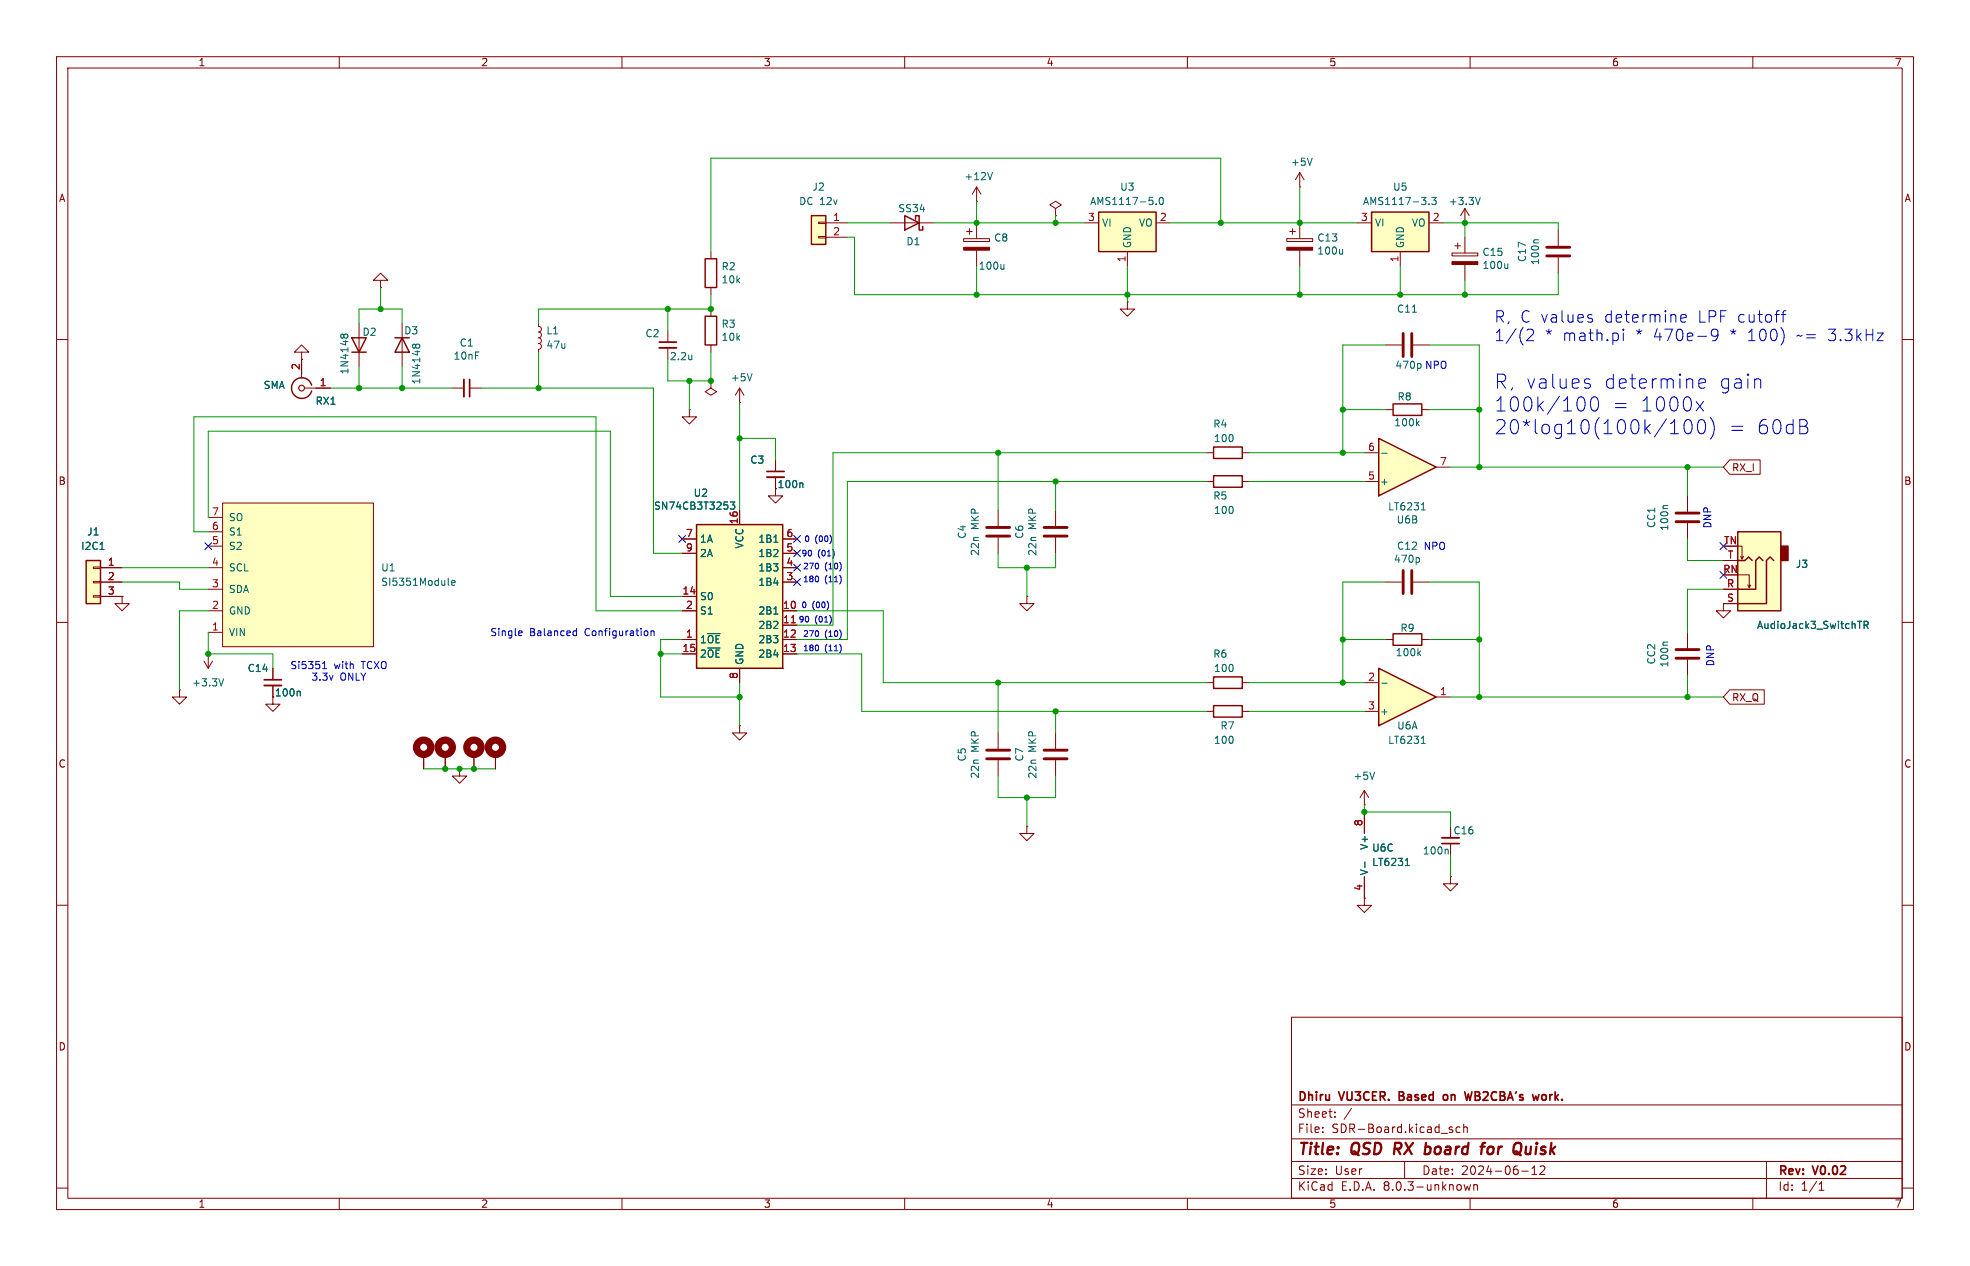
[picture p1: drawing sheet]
<svg xmlns="http://www.w3.org/2000/svg" width="348mm" height="224mm" viewBox="0 0 348 224" stroke-linecap="round" stroke-linejoin="round" font-family="sans-serif">
<g fill="none" stroke="#840000" stroke-width=".18">
<path d="M10 10h328.4v203.8h-328.4zM12 12h324.4v199.8h-324.4zM60 10v2M110 10v2M160 10v2M210 10v2M260 10v2M310 10v2M63.5 57.2v7.6M67.3 49.6h1.3l-1.3-1.3-1.3 1.3h1.3v1.2M67.3 50.8h.1M71.1 57.2v7.6"/>
<path d="M95.2 58.7l.4 .1 .2 .4-.2 .4-.4 .1 .5 .2v.5l-.2 .2-.3 .1M95.2 57.2v.5l.4 .1 .2 .4-.2 .4-.4 .1M10 60h2M80 68.6h2M83.1 68.6h2M95.2 60.7l.4 .2 .2 .3-.2 .4-.4 .1v.6M336.4 60h2M213.4 85.1h1.2M219.7 85.1h1.3M10 110h2M245.1 102.9h2.8M245.1 113.1h1.3"/>
<path d="M249.9 102.9h2.8M251.5 113.1h1.2M336.4 110h2M186.7 129.6v2.8M186.7 134.4v2.8M213.4 125.8h1.2M213.4 120.7h1.2M219.7 125.8h1.3M219.7 120.7h1.3M241.3 139.7v2.6M241.3 139.7l-.8 1.3M241.3 139.7l.8 1.3"/>
<path d="M181.6 146.1v1.2h1.3l-1.3 1.3-1.3-1.3h1.3M181.6 146.1h.1M241.3 158.8v1.2h1.3l-1.3 1.3-1.3-1.3h1.3M241.3 158.8h.1M241.3 142.3h.1M241.3 143.5v3.8M241.3 155v3.8M256.5 155v1.2h1.3l-1.3 1.3-1.2-1.3h1.2M256.5 155h.1M256.5 149.1v2.1M10 160h2M228.4 179.8h108v32h-108z"/>
<path d="M336.4 160h2M228.4 195.3h108M233.9 199.3v.1M236.1 197.4v.1M236.1 196.6v.1M239 195.9l-1.3 2M256.5 199.7l.4 .1v.2l-.2 .2h-.3M256.5 199.2l.4 .1M258.2 199.3l-.4-.1-.3 .3v.4l.2 .2h.5M258.9 199.4l.2-.2 .3 .1 .1 .9M258.9 198.7v1.5M10 210h2"/>
<path d="M60 211.8v2M110 211.8v2M160 211.8v2M210 211.8v2M228.4 208.3h108M228.4 205.3h108M228.4 201.3h108M233.9 200.1v.1M248.4 205.3v3M258.9 209.4l.3 1 .3-.7 .3 .7 .3-1M260 211.8v2M260.7 209.4v1"/>
<path d="M260.7 209.6l.2-.2 .3 .1 .1 .9M269.2 207h1.1M270.9 207.6h.9M270.9 206.5l.5-.4v1.5M272.4 206.3l.5-.2 .3 .2v.2l-.9 1.1h.9M310 211.8v2M312.4 205.3v6.5M321.7 210.4h.9M321.7 209.3l.5-.4v1.5M336.4 210h2"/>
</g>
<path d="M246.8 202l-.3 2M252.3 202.7l.6 .1M252.8 203.8l-.3 .2M262.5 202h.2M263.8 202.7a.62 .62 0 0 0-.7 .4v.7a.52 .52 0 0 0 .8 .1M269.9 202.7l-.1 1 .1 .2 .4 .1" fill="none" stroke="#840000" stroke-width=".4"/>
<path d="M83.1 67.1v3M255 149.1h3.1M247.5 193.7h.5M248 193h-.5v1.5h.5M256 193.6l-.5-.1-.2 .3v.4l.1 .2 .4 .1 .2-.1M259 193l.4 1.5M260.3 193l-.3 1.5-.3-1.1M273 193.5l-.3 .3v.4l.3 .3" fill="none" stroke="#840000" stroke-width=".3"/>
<path d="M62.2 59.7h2.6l-1.3 2.6zM69.8 59.7h2.6M71.1 59.7l1.3 2.6h-2.6zM62.2 62.3h2.6M214.6 84.1h5.1v2h-5.1zM214.6 119.7h5.1v2h-5.1zM246.4 112h5.1v2.1h-5.1zM214.6 124.7h5.1v2.1h-5.1z" fill="none" stroke="#840000" stroke-width=".25"/>
<g fill="none" stroke="#006464" stroke-width=".18">
<path d="M60.8 59.5v.2M60.8 59.3l-.2-.2h-.2l-.1 .2v.4M60.8 59.3l.3-.2h.3l.1 .2v.4M60.8 59.3v.2M60.8 59.5l.1 .2M73.5 61.3v.1M73.5 61.1l-.2-.3-.2 .1-.1 .2v.3M73.5 61.1l.3-.3 .3 .1 .1 .2v.3M73.5 61.1v.2M73.5 61.3l.1 .1M250.8 98.6l.3 .2v.4l-.3 .2M250.9 115.4l.4 .5"/>
<path d="M251.3 115.1l-.5 .5M243.1 136.5l-.4 1.3M241.4 152.4v.9M248.5 153h.8M248.8 151.9l.1-.2v1.3M255.9 150.1l.2 .2v.7"/>
</g>
<path d="M82 67.1v3M255 148.1h3.1" fill="none" stroke="#840000" stroke-width=".33"/>
<path d="M248.2 100.9v4M249.7 100.9v4M184.7 132.6h4M184.7 134.1h4" fill="none" stroke="#840000" stroke-width=".51"/>
<path d="M243.8 77.5l10.2 5.1-10.2 5.1z" fill="#ffffc2"/>
<path d="M243.8 77.5l10.2 5.1-10.2 5.1z" fill="none" stroke="#840000" stroke-width=".25"/>
<path d="M241.3 85.1h2.5M241.3 80h2.5M254 82.6h2.5M298.4 87.7v2.7M298.4 92.5v2.8M298.4 111.8v2.8M298.4 116.6v2.8" fill="none" stroke="#840000" stroke-width=".18"/>
<path d="M244.4 80.1h.9M251.4 90.1h.7M251.6 89.1l.1-.2v1.2M295 89.4h-.7l-.2 .2M295 113.5h-.7l-.2 .2" fill="none" stroke="#006464" stroke-width=".18"/>
<path d="M296.4 90.7h4.1M296.4 92.2h4.1M296.4 114.8h4.1M296.4 116.4h4.1" fill="none" stroke="#840000" stroke-width=".51"/>
<path d="M307.3 94h7.7v14h-7.7z" fill="#ffffc2"/>
<path d="M315 96.5h1.2v2.6h-1.2z" fill="#840000" stroke="#840000" stroke-width=".25"/>
<g fill="none" stroke="#840000" stroke-width=".18">
<path d="M186.7 36.9l1-.7-1-.6-1 .6 1 .7v1.2M186.7 38.1h.1M199.4 53.4v1.2h1.3l-1.3 1.3-1.3-1.3h1.3M199.4 53.4h.1M304.8 99.1h2.5M307.3 96.5h.8v2.3l.3-.5M307.8 98.3l.3 .5M304.8 106.7v1.3h1.3l-1.3 1.2-1.3-1.2h1.3M304.8 106.7h.1M304.8 104.2h2.5M304.8 106.7h2.5M307.3 101.6h2.1v2.3l.2-.5"/>
<path d="M309.1 103.4l.3 .5"/>
</g>
<path d="M307.3 94h7.7v14h-7.7zM307.3 99.1h1.3l.6-.6 .7 .6M311.8 99.1l-.7-.6-.6 .6v5.1h-3.2M313.7 99.1l-.6-.6-.7 .6v7.6h-5.1" fill="none" stroke="#840000" stroke-width=".25"/>
<path d="M328.5 109.8h.8M329.7 110.5l.6-.1 .1-.2-.1-.3-.6-.1v1.3M330 110.5l.4 .6" fill="none" stroke="#006464" stroke-width=".18"/>
<path d="M194.3 37.5h10.2v7h-10.2z" fill="#ffffc2"/>
<path d="M194.3 37.5h10.2v7h-10.2z" fill="none" stroke="#840000" stroke-width=".25"/>
<path d="M191.8 39.4h2.5M204.5 39.4h2.5M199.4 44.5v2.5" fill="none" stroke="#840000" stroke-width=".18"/>
<path d="M204.5 36v.2M205.1 35l.2-.1a.68 .68 0 0 1 .5 .6 .68 .68 0 0 1-.5 .7l-.2-.2-.1-.3z" fill="none" stroke="#006464" stroke-width=".18"/>
<path d="M143.5 38.1h2.5v5.1h-2.5z" fill="#ffffc2"/>
<g fill="none" stroke="#840000" stroke-width=".18">
<path d="M144.8 39.3h1.2v.2h-1.2zM146 39.4h3.9M118.1 58.4v2.1M125.7 44.5v1.2M125.7 50.8v1.3M125.7 54.6v1.3M144.8 41.8h1.2v.3h-1.2zM146 41.9h3.9M118.1 61.5v2M121.9 72.4v1.3h1.3l-1.3 1.3-1.3-1.3h1.3M121.9 72.4h.1M125.7 67.3v1.3l1 .6-1 .7-1-.7 1-.6"/>
<path d="M125.7 67.3h.1M125.7 61v1.3M130.8 71.1h.1M130.8 68.6l-.8 1.3M130.8 68.6v2.5M130.8 68.6l.8 1.3M137.2 81.3v2M137.2 84.4v2M36.1 116.9l.7 1.2M36.8 115.6h.1M36.8 115.6v2.5M37.6 116.9l-.8 1.2"/>
<path d="M48.3 118.1v2.1M31.7 121.9v1.3h1.3l-1.3 1.3-1.2-1.3h1.2M31.7 121.9h.1M48.3 121.2v2M78.7 133.4v2.5M83.8 133.4v2.5M87.6 133.4v2.5"/>
</g>
<path d="M143.5 38.1h2.5v5.1h-2.5zM124.7 45.7h2v5.1h-2zM124.7 55.9h2v5.1h-2z" fill="none" stroke="#840000" stroke-width=".25"/>
<path d="M116.6 61.5h3M135.6 84.4h3.1M46.7 121.2h3.1" fill="none" stroke="#840000" stroke-width=".33"/>
<path d="M116.6 60.5h3M135.6 83.3h3.1M46.7 120.2h3.1" fill="none" stroke="#840000" stroke-width=".3"/>
<path d="M122.3 62.7v.9M122.3 63.5h.1M133 66.1l-.4 1.2M141.8 85.4l.2 .1v.7M39.6 120l-.5 1.3M52.9 122.2l.2 .2v.6" fill="none" stroke="#006464" stroke-width=".18"/>
<g fill="none" stroke="#840000" stroke-width="1.3">
<circle cx="78.7" cy="132.1" r="1.27"/>
<circle cx="83.8" cy="132.1" r="1.27"/>
<circle cx="87.6" cy="132.1" r="1.27"/>
</g>
<path d="M39.4 88.9h26.6v25.4h-26.6z" fill="#ffffc2"/>
<path d="M36.8 96.5h2.6M36.8 94h2.6M36.8 91.5h2.6M39.4 88.9h26.6v25.4h-26.6zM36.8 111.8h2.6M36.8 108h2.6M36.8 104.2h2.6M36.8 100.4h2.6M74.9 133.4v2.5" fill="none" stroke="#840000" stroke-width=".18"/>
<path d="M79.3 102.2v1.1l.2 .2M79.9 103.1l.6-.2-.1-.2-.3-.1-.2 .2v.6h.5" fill="none" stroke="#006464" stroke-width=".18"/>
<circle cx="74.9" cy="132.1" r="1.27" fill="none" stroke="#840000" stroke-width="1.3"/>
<path d="M243.8 118.1l10.2 5.1-10.2 5.1z" fill="#ffffc2"/>
<path d="M243.8 118.1l10.2 5.1-10.2 5.1z" fill="none" stroke="#840000" stroke-width=".25"/>
<path d="M21.6 105.4v1.3h1.3l-1.3 1.3-1.3-1.3h1.3M21.6 105.4h.1M48.3 123.2v1.3h1.2l-1.2 1.3-1.3-1.3h1.3M241.3 120.7h2.5M241.3 125.8h2.5M254 123.2h2.5" fill="none" stroke="#840000" stroke-width=".18"/>
<path d="M244.4 120.8h.9M251.4 131.4h.7M251.6 130.3l.1-.2v1.3" fill="none" stroke="#006464" stroke-width=".18"/>
<path d="M15.2 99.1h2.6v7.6h-2.6z" fill="#ffffc2"/>
<g fill="none" stroke="#840000" stroke-width=".18">
<path d="M53.3 62.3h1.3l-1.3-1.3-1.2 1.3h1.2v1.2M53.3 63.5h.1M53.3 63.5v3.3M53.8 68.6h4.6M137.2 86.4v1.3h1.2l-1.2 1.2-1.3-1.2h1.3M176.5 90.2v2.8M176.5 95v2.8M16.5 105.3h1.3v.3h-1.3zM16.5 102.8h1.3v.2h-1.3zM16.5 100.2h1.3v.3h-1.3zM17.8 100.4h3.8M17.8 102.9h3.8"/>
<path d="M17.8 105.4h3.8M181.6 105.4v1.3h1.3l-1.3 1.3-1.3-1.3h1.3M181.6 105.4h.1M81.3 135.9v1.3h1.2l-1.2 1.3-1.3-1.3h1.3M81.3 135.9h.1M176.5 129.6v2.8M176.5 134.4v2.8"/>
</g>
<path d="M55.1 68.1a1.81 1.81 0 0 0-2.8-1 1.81 1.81 0 0 0 0 3 1.81 1.81 0 0 0 2.8-1M15.2 99.1h2.6v7.6h-2.6z" fill="none" stroke="#840000" stroke-width=".25"/>
<path d="M17.7 97.1h.7" fill="none" stroke="#006464" stroke-width=".18"/>
<circle cx="53.3" cy="68.6" r=".51" fill="none" stroke="#840000" stroke-width=".2"/>
<path d="M174.5 93.2h4.1M174.5 94.8h4.1M174.5 132.6h4.1M174.5 134.1h4.1" fill="none" stroke="#840000" stroke-width=".51"/>
<path d="M123.2 92.7h15.2v25.4h-15.2z" fill="#ffffc2"/>
<path d="M160 38.1l2.6 1.3-2.6 1.3zM161.9 38.8v-.7h.7v2.6h.6v-.7M246.4 71.4h5.1v2h-5.1zM123.2 92.7h15.2v25.4h-15.2z" fill="none" stroke="#840000" stroke-width=".25"/>
<g fill="none" stroke="#840000" stroke-width=".18">
<path d="M157.5 39.4h7.6M172.7 35.6h.1M172.7 33v2.6M172.7 39.4v2.8M172.7 33l-.7 1.3M172.7 33l.8 1.3M170.4 42.2h4.6v.5h-4.6zM170.9 40.9h1.1M171.4 40.4v1M172.7 44.2v2.8M275.6 40.7v2.8M275.6 45.5v2.8"/>
<path d="M245.1 72.4h1.3M251.5 72.4h1.2M120.6 97.8h2.6M120.6 95.3h2.6M130.8 90.2v2.5M138.4 97.8h2.6M138.4 95.3h2.6M120.6 113.1h2.6M120.6 108h2.6M120.6 115.6h2.6M120.6 105.4h2.6M130.8 118.1v2.6"/>
<path d="M138.4 118.1h.1M138.4 113.1h2.6M138.4 108h2.6M138.4 110.5h2.6M138.4 115.6h2.6M138.4 102.9h2.6M138.4 100.4h2.6M130.8 128.3v1.3h1.3l-1.3 1.2-1.3-1.2h1.3M130.8 128.3h.1"/>
</g>
<path d="M175.5 30.5l-.4 1.3M177.6 46.7v.9M177.6 47.5l-.2 .1M272.1 42.4h-.7l-.1 .2M250.6 74.8l.4 .5M251 74.4l-.5 .5M129.2 88.7h.8l-.5 .5 .4 .1v.6l-.2 .1-.5-.1M136.9 95.9h.7M136.9 108.6h.7" fill="none" stroke="#006464" stroke-width=".18"/>
<path d="M139.9 110.1h.8" fill="none" stroke="#a90000" stroke-width=".18"/>
<path d="M170.4 43.7h4.6v.5h-4.6z" fill="#840000" stroke="#840000" stroke-width=".18"/>
<path d="M273.6 43.7h4M273.6 45.2h4" fill="none" stroke="#840000" stroke-width=".51"/>
<path d="M242.6 37.5h10.1v7h-10.1z" fill="#ffffc2"/>
<path d="M242.6 37.5h10.1v7h-10.1zM214.6 79h5.1v2.1h-5.1z" fill="none" stroke="#840000" stroke-width=".25"/>
<g fill="none" stroke="#840000" stroke-width=".18">
<path d="M229.9 33h.1M229.9 30.5l-.8 1.3M229.9 30.5v2.5M229.9 39.4v2.8M229.9 30.5l.7 1.3M240 39.4h2.6M252.7 39.4h2.6M259.1 39.4h.1M259.1 36.9l-.8 1.2M259.1 36.9v2.5M259.1 36.9l.7 1.2M227.6 42.2h4.6v.5h-4.6z"/>
<path d="M228.1 40.9h1M228.6 40.4v1M229.9 44.2v2.8M247.6 44.5v2.5M256.8 44.7h4.6v.5h-4.6zM257.3 43.5h1M257.8 43v1M259.1 41.9v2.8M259.1 46.8v2.8M53.3 63.5h.1M53.3 63.5v2.6M55.9 68.6h2.5"/>
<path d="M245.1 61h2.8M249.9 61h2.8M120.6 97.8h2.6M120.6 95.3h2.6M130.8 90.2v2.5M137.2 81.3v2M137.2 84.4v2M138.4 97.8h2.6M138.4 95.3h2.6M186.7 90.2v2.8M186.7 95v2.8M213.4 80h1.2"/>
<path d="M219.7 80h1.3M304.8 99.1h2.5M305.9 81.3h5.4v2.5h-5.4l-1.1-1.2zM17.8 105.4h3.8M17.8 102.9h3.8M17.8 100.4h3.8M21.6 105.4h.1M48.3 118.1v2.1M120.6 113.1h2.6M120.6 108h2.6M120.6 115.6h2.6M120.6 105.4h2.6"/>
<path d="M130.8 118.1v2.6M138.4 113.1h2.6M138.4 108h2.6M138.4 110.5h2.6M138.4 115.6h2.6M138.4 102.9h2.6M138.4 100.4h2.6M304.8 106.7h.1M304.8 104.2h2.5M304.8 106.7h2.5M48.3 121.2v2M74.9 133.4v2.5"/>
<path d="M78.7 133.4v2.5M81.3 135.9h.1M83.8 133.4v2.5M87.6 133.4v2.5M305.9 121.9h6.1v2.6h-6.1l-1.1-1.3zM241.3 158.8h.1M241.3 143.5v3.8M241.3 155v3.8"/>
</g>
<g fill="none" stroke="#006464" stroke-width=".18">
<path d="M232.1 28l-.5 1.2M252.7 36v.2M253.2 34.9h.8l-.4 .5 .3 .1v.5l-.1 .2-.6-.2M261.8 34.9l-.4 1.3M237.5 44.1v.8M237.5 44.8l-.2 .1M249.8 55.2h.7M266.7 46.6v.9M266.7 47.3l-.2 .2M251.1 64.3l.2 .2v.4l-.2 .2M17.7 97.1h.7M129.2 88.7h.8l-.5 .5 .4 .1v.6l-.2 .1-.5-.1"/>
<path d="M136.9 95.9h.7M141.8 85.4l.2 .1v.7M136.9 108.6h.7M328.5 109.8h.8M329.7 110.5l.6-.1 .1-.2-.1-.3-.6-.1v1.3M330 110.5l.4 .6M52.9 122.2l.2 .2v.6M241.4 152.4v.9M248.5 153h.8M248.8 151.9l.1-.2v1.3"/>
</g>
<path d="M248.2 59v4M249.7 59v4M184.7 93.2h4M184.7 94.8h4" fill="none" stroke="#840000" stroke-width=".51"/>
<g fill="#840000" stroke="#840000" stroke-width=".18">
<path d="M256.8 46.3h4.6v.5h-4.6z"/>
<path d="M227.6 43.7h4.6v.5h-4.6z"/>
</g>
<g fill="none" stroke="#0000c2" stroke-width=".18">
<path d="M271.2 58.6l-.1 .5-1.1 1.1h1.2M281.4 56.3l.3 .3-.1 .3-.2 .1M281.4 55.6l.2 .1M287.1 58.2v.2M287.1 58.9v1.3M287.1 58.2l-.1 .1 .1 .1M287.1 58.2l.1 .1-.1 .1M297.3 56.3l.9-.2-.1-.4-.6-.1-.2 .3 .1 1 .1 .1 .6-.1M303.1 58.2l-.4 .4 .1 .7 .3 .2h.3l.4-.4M303.4 58.2l.3 .2a1.35 1.35 0 0 1-.4 1.8h-.4M315.1 55.6h.7M315.4 58.8l.1 .5-.1 .8"/>
<path d="M315.8 54.9l-.4 .1v.2v1.8M280.2 70.6a1.47 1.47 0 0 1-.5 2.1h-.2M280.6 67.8l.6 .1 .1 .4-.4 .3h-.4M280.6 67l.6 .1M281.6 70.3a.59 .59 0 0 1 1 .3 1.47 1.47 0 0 1-.5 2.1 .63 .63 0 0 1-.7-.5 1.95 1.95 0 0 1 .2-1.9zM295.5 76.7h1.4M295.5 74.9l.7-.7v2.5M298.4 74.2a1.47 1.47 0 0 0-.4 2 .61 .61 0 0 0 .5 .5 .61 .61 0 0 0 .6-.5 1.47 1.47 0 0 0-.4-2M300 71l1.3 1.7M300.5 67.8l1.1-.2-.1-.5-.7-.1-.3 .3v1l.1 .2 .2 .1 .7-.1M300.5 74.4a.6 .6 0 0 1 .6-.2 .6 .6 0 0 1 .4 .5 1.47 1.47 0 0 1-.5 2 .64 .64 0 0 1-.7-.5 2.13 2.13 0 0 1 .2-1.8zM301.3 71l-1.3 1.7"/>
<path d="M302.5 73.8a2.87 2.87 0 0 1 0 3.8M311.3 67.1l.1 .2v1.3M319.6 75.6l.1 .2-.1 .6M144.7 99.7v.7M147 95v.7M147.5 97.6v.6M148.7 99.8v.7M57 118.2h.8M57 117.3l.4-.4v1.3M91.9 111.5l.4 .1v.2l-.6 .1M92.3 112.3l-.4 .1M101.5 112.3h.5"/>
<path d="M101.5 111.6h.5M102 111.1v1.3M114.5 111.6v.6M115.1 111.6l.2-.1 .3 .1 .1 .8M115.1 111.5v.9M144.7 111.7v.6M144.7 102v.7M144.7 114.2v.7M146.5 106.7v.7M147 109.2v.7M148.7 111.8v.7M148.7 102.1v.7"/>
<path d="M148.7 114.3v.7"/>
</g>
<g fill="none" stroke="#009600" stroke-width=".18">
<path d="M149.9 39.4h7.6M165.1 39.4h26.7M172.7 35.6v3.8M186.7 38.1v1.3M207 39.4h33M215.9 39.4v-11.4h-90.2v16.5M229.9 33v6.4M255.3 39.4h20.3v1.3M259.1 39.4v2.5M63.5 57.2v-2.6h7.6v2.6M67.3 50.8v3.8M118.1 54.6v3.8"/>
<path d="M125.7 52.1v2.5h-30.5v2.6M149.9 41.9h1.2v10.2h124.5v-3.8M172.7 47v5.1M199.4 47v6.4M229.9 47v5.1M247.6 47v5.1M259.1 49.6v2.5M58.4 68.6h21.6M63.5 64.8v3.8M71.1 64.8v3.8M85.1 68.6h30.5v29.2h5M95.2 62.3v6.3"/>
<path d="M121.9 67.3v5.1M125.7 62.3v5h-7.6v-3.8M130.8 71.1v19.1M130.8 77.5h6.4v3.8M237.5 72.4h7.6M245.1 61h-7.6v19M252.7 61h8.9v21.6M252.7 72.4h8.9M36.8 94h-2.5v-20.3h71.1v34.3h15.2M36.8 91.5v-15.3h71.1v29.2h12.7M176.5 80v10.2M176.5 97.8v2.6h10.2v-2.6"/>
<path d="M186.7 85.1v5.1M213.4 80h-66.1v30.5h-6.3M213.4 85.1h-63.5v28h-8.9M221 85.1h20.3M221 80h20.3M256.5 82.6h48.3M298.4 95.3v3.8h6.4M298.4 82.6v5.1M21.6 102.9h10.1v1.3h5.1M21.6 100.4h15.2M36.8 108h-5.1v13.9M36.8 111.8v3.8h11.5v2.5"/>
<path d="M116.8 115.6h3.8M120.6 113.1h-3.8v10.1h14M141 108h15.2v12.7h57.2M141 115.6h11.4v10.2h61M181.6 100.4v5M237.5 113.1h7.6M245.1 102.9h-7.6v17.8M252.7 113.1h8.9M252.7 102.9h8.9v20.3M298.4 119.4v3.8M304.8 104.2h-6.4v7.6M74.9 135.9h12.7"/>
<path d="M130.8 120.7v7.6M176.5 120.7v8.9M176.5 137.2v3.8h10.2v-3.8M186.7 125.8v3.8M221 125.8h20.3M221 120.7h20.3M256.5 123.2h48.3M181.6 141v5.1M241.3 142.3v1.2h15.2v2.6M256.5 151.2v3.8"/>
</g>
<g fill="none" stroke="#000084" stroke-width=".18">
<path d="M36.2 95.9l1.2 1.3M37.4 95.9l-1.2 1.3M120 94.7l1.3 1.2M121.3 94.7l-1.3 1.2M140.4 94.7l1.2 1.2M140.4 97.2l1.2 1.2M140.4 99.7l1.2 1.3M141.6 94.7l-1.2 1.2M141.6 97.2l-1.2 1.2M141.6 99.7l-1.2 1.3M304.2 95.9l1.2 1.3M305.4 95.9l-1.2 1.3"/>
<path d="M140.4 102.3l1.2 1.2M141.6 102.3l-1.2 1.2M304.2 101l1.2 1.2M305.4 101l-1.2 1.2"/>
</g>
<path d="M139.9 110.1h.8" fill="none" stroke="#a90000" stroke-width=".18"/>
<g fill="#009600" stroke="#009600" stroke-width=".18">
<circle cx="229.9" cy="39.4" r=".46"/>
<circle cx="261.6" cy="72.4" r=".46"/>
<circle cx="229.9" cy="52.1" r=".46"/>
<circle cx="199.4" cy="52.1" r=".46"/>
<circle cx="215.9" cy="39.4" r=".46"/>
<circle cx="259.1" cy="39.4" r=".46"/>
<circle cx="259.1" cy="52.1" r=".46"/>
<circle cx="247.6" cy="52.1" r=".46"/>
<circle cx="237.5" cy="72.4" r=".46"/>
<circle cx="237.5" cy="80" r=".46"/>
<circle cx="181.6" cy="100.4" r=".46"/>
<circle cx="125.7" cy="54.6" r=".46"/>
<circle cx="121.9" cy="67.3" r=".46"/>
<circle cx="298.4" cy="82.6" r=".46"/>
<circle cx="261.6" cy="82.6" r=".46"/>
<circle cx="261.6" cy="113.1" r=".46"/>
<circle cx="261.6" cy="123.2" r=".46"/>
<circle cx="298.4" cy="123.2" r=".46"/>
<circle cx="176.5" cy="80" r=".46"/>
<circle cx="186.7" cy="85.1" r=".46"/>
<circle cx="172.7" cy="52.1" r=".46"/>
<circle cx="237.5" cy="120.7" r=".46"/>
<circle cx="186.7" cy="39.4" r=".46"/>
<circle cx="172.7" cy="39.4" r=".46"/>
<circle cx="241.3" cy="143.5" r=".46"/>
<circle cx="237.5" cy="113.1" r=".46"/>
<circle cx="118.1" cy="54.6" r=".46"/>
<circle cx="63.5" cy="68.6" r=".46"/>
<circle cx="95.2" cy="68.6" r=".46"/>
<circle cx="67.3" cy="54.6" r=".46"/>
<circle cx="130.8" cy="123.2" r=".46"/>
<circle cx="116.8" cy="115.6" r=".46"/>
<circle cx="181.6" cy="141" r=".46"/>
<circle cx="176.5" cy="120.7" r=".46"/>
<circle cx="186.7" cy="125.8" r=".46"/>
<circle cx="78.7" cy="135.9" r=".46"/>
<circle cx="81.3" cy="135.9" r=".46"/>
<circle cx="71.1" cy="68.6" r=".46"/>
<circle cx="36.8" cy="115.6" r=".46"/>
<circle cx="83.8" cy="135.9" r=".46"/>
<circle cx="130.8" cy="77.5" r=".46"/>
<circle cx="125.7" cy="67.3" r=".46"/>
</g>
<g font-size="3.5" fill="#0000c2">
<text x="264.2" y="68.9">R, values</text>
<text x="283.5" y="68.9">determine</text>
<text x="303.8" y="68.9">gain</text>
<text x="264.2" y="73">100k/100</text>
<text x="264.2" y="77">20*log10(100k/100)</text>
<text x="284.9" y="73">=</text>
<text x="289.9" y="73">1000x</text>
<text x="305.5" y="77">=</text>
<text x="310.5" y="77">60dB</text>
</g>
<g font-size="2.8" fill="#0000c2">
<text x="264.2" y="57.2">R, C values</text>
<text x="283.7" y="57.2">determine</text>
<text x="300.3" y="57.2">LPF cutoff</text>
<text x="264.2" y="60.5">1/(2</text>
<text x="273.1" y="60.5">*</text>
<text x="276.3" y="60.5">math.pi</text>
<text x="289.2" y="60.5">*</text>
<text x="292.3" y="60.5">470e-9</text>
<text x="305.9" y="60.5">*</text>
<text x="309.1" y="60.5">100)</text>
<text x="317.8" y="60.5">~=</text>
<text x="323.4" y="60.5">3.3kHz</text>
</g>
<g font-size="2.8" fill="#840000">
<text x="229.4" y="204.7">Title:</text>
<text x="239.1" y="204.7">QSD</text>
<text x="247.4" y="204.7">RX</text>
<text x="253.6" y="204.7">board</text>
<text x="264.4" y="204.7">for</text>
<text x="270.9" y="204.7">Quisk</text>
</g>
<g font-size="2.1" fill="#840000">
<text x="229.4" y="197.8">Sheet:</text>
<text x="229.4" y="195">Dhiru</text>
<text x="237" y="195">VU3CER.</text>
<text x="248.1" y="195">Based</text>
<text x="256.6" y="195">on</text>
<text x="261" y="195">WB2CBA's</text>
<text x="273.6" y="195">work.</text>
<text x="229.4" y="200.5">File:</text>
<text x="235.5" y="200.5">SDR-Board.kicad_sch</text>
<text x="229.4" y="207.9">Size:</text>
<text x="236.1" y="207.9">User</text>
<text x="251.4" y="207.9">Date:</text>
<text x="258.4" y="207.9">2024-06-12</text>
<text x="314.4" y="208.1">Rev:</text>
<text x="320.8" y="208.1">V0.02</text>
<text x="229.4" y="210.7">KiCad</text>
<text x="237.1" y="210.7">E.D.A.</text>
<text x="244.7" y="210.7">8.0.3-unknown</text>
<text x="314.4" y="210.7">Id:</text>
<text x="318.5" y="210.7">1/1</text>
</g>
<g font-size="1.8" fill="#840000">
<text x="35" y="11.9">1</text>
<text x="85" y="11.9">2</text>
<text x="135" y="11.9">3</text>
<text x="185" y="11.9">4</text>
<text x="235" y="11.9">5</text>
<text x="285" y="11.9">6</text>
<text x="335" y="11.9">7</text>
<text x="10.3" y="35.9">A</text>
<text x="336.8" y="35.9">A</text>
<text x="306.2" y="83.5">RX_I</text>
<text x="10.3" y="85.9">B</text>
<text x="336.7" y="85.9">B</text>
<text x="306.2" y="124.2">RX_Q</text>
<text x="10.3" y="135.9">C</text>
<text x="336.7" y="135.9">C</text>
<text x="10.3" y="185.9">D</text>
<text x="336.7" y="185.9">D</text>
<text x="35" y="213.7">1</text>
<text x="85" y="213.7">2</text>
<text x="135" y="213.7">3</text>
<text x="185" y="213.7">4</text>
<text x="235" y="213.7">5</text>
<text x="285" y="213.7">6</text>
<text x="335" y="213.7">7</text>
</g>
<g font-size="1.8" fill="#006464">
<text x="228.2" y="29.5">+5V</text>
<text x="143.6" y="33.9">J2</text>
<text x="170.5" y="32.1">+12V</text>
<text x="198" y="33.9">U3</text>
<text x="246.3" y="33.9">U5</text>
<text x="141.2" y="36.4">DC 12v</text>
<text x="158.8" y="37.7">SS34</text>
<text x="192.7" y="36.4">AMS1117-5.0</text>
<text x="194.8" y="40.3">VI</text>
<text x="201.3" y="40.3">VO</text>
<text x="241" y="36.4">AMS1117-3.3</text>
<text x="243.1" y="40.3">VI</text>
<text x="249.6" y="40.3">VO</text>
<text x="256.1" y="36.4">+3.3V</text>
<text x="127.5" y="48">R2</text>
<text x="160.2" y="43.6">D1</text>
<text x="173" y="47.9">100u</text>
<text x="175.7" y="42.9">C8</text>
<text x="200.3" y="44" transform="rotate(-90 200.3 44)">GND</text>
<text x="232.9" y="45.2">100u</text>
<text x="232.9" y="42.9">C13</text>
<text x="248.5" y="44" transform="rotate(-90 248.5 44)">GND</text>
<text x="262.1" y="45.4">C15</text>
<text x="262.1" y="47.8">100u</text>
<text x="270.1" y="46.4" transform="rotate(-90 270.1 46.4)">C17</text>
<text x="272.4" y="47" transform="rotate(-90 272.4 47)">100n</text>
<text x="127.5" y="50.3">10k</text>
<text x="64" y="59.6">D2</text>
<text x="71.4" y="59.3">D3</text>
<text x="96.5" y="59.3">L1</text>
<text x="114.1" y="59.8">C2</text>
<text x="127.5" y="58.1">R3</text>
<text x="247" y="55.5">C11</text>
<text x="80.1" y="63.8">10nF</text>
<text x="81.2" y="61.5">C1</text>
<text x="96.5" y="61.8">47u</text>
<text x="118.4" y="63.9">2.2u</text>
<text x="127.5" y="60.5">10k</text>
<text x="246.7" y="65.4">470p</text>
<text x="46.5" y="69">SMA</text>
<text x="55.7" y="71.8">RX1</text>
<text x="61.8" y="66.3" transform="rotate(-90 61.8 66.3)">1N4148</text>
<text x="74.5" y="68.1" transform="rotate(-90 74.5 68.1)">1N4148</text>
<text x="129.2" y="67.6">+5V</text>
<text x="247.1" y="71">R8</text>
<text x="214.5" y="75.8">R4</text>
<text x="246.5" y="75.6">100k</text>
<text x="132.6" y="82.2">C3</text>
<text x="214.6" y="78.4">100</text>
<text x="122.6" y="88">U2</text>
<text x="137.4" y="86.5">100n</text>
<text x="214.5" y="88.5">R5</text>
<text x="244" y="86">+</text>
<text x="15.3" y="94.9">J1</text>
<text x="40.4" y="94.9">S1</text>
<text x="40.4" y="92.3">SO</text>
<text x="115.6" y="90.3">SN74CB3T3253</text>
<text x="171" y="95.3" transform="rotate(-90 171 95.3)">C4</text>
<text x="173.3" y="93.6" transform="rotate(-90 173.3 93.6)">MKP</text>
<text x="181.2" y="95.3" transform="rotate(-90 181.2 95.3)">C6</text>
<text x="183.5" y="93.6" transform="rotate(-90 183.5 93.6)">MKP</text>
<text x="214.6" y="91.1">100</text>
<text x="245.4" y="90.4">LT6231</text>
<text x="246.9" y="92.7">U6B</text>
<text x="292.9" y="93.4" transform="rotate(-90 292.9 93.4)">CC1</text>
<text x="295.2" y="94" transform="rotate(-90 295.2 94)">100n</text>
<text x="14.3" y="97.4">I2C1</text>
<text x="40.4" y="101.2">SCL</text>
<text x="40.4" y="97.4">S2</text>
<text x="67.3" y="101.2">U1</text>
<text x="123.7" y="96.1">1A</text>
<text x="123.7" y="98.7">2A</text>
<text x="131.7" y="97.1" transform="rotate(-90 131.7 97.1)">VCC</text>
<text x="134" y="101.2">1B3</text>
<text x="134" y="98.7">1B2</text>
<text x="134" y="96.1">1B1</text>
<text x="173.3" y="98.4" transform="rotate(-90 173.3 98.4)">22n</text>
<text x="183.5" y="98.4" transform="rotate(-90 183.5 98.4)">22n</text>
<text x="246.4" y="99.7">470p</text>
<text x="247" y="97.4">C12</text>
<text x="317.5" y="100.6">J3</text>
<text x="40.4" y="105">SDA</text>
<text x="67.3" y="103.8">SI5351Module</text>
<text x="123.7" y="106.3">S0</text>
<text x="134" y="103.8">1B4</text>
<text x="40.4" y="112.6">VIN</text>
<text x="40.4" y="108.8">GND</text>
<text x="123.7" y="113.9">1~{OE}</text>
<text x="123.7" y="108.8">S1</text>
<text x="134" y="108.8">2B1</text>
<text x="134" y="111.4">2B2</text>
<text x="134" y="113.9">2B3</text>
<text x="247.6" y="111.9">R9</text>
<text x="310.7" y="111.4">AudioJack3_SwitchTR</text>
<text x="43.7" y="119">C14</text>
<text x="123.7" y="116.5">2~{OE}</text>
<text x="131.7" y="117.6" transform="rotate(-90 131.7 117.6)">GND</text>
<text x="134" y="116.5">2B4</text>
<text x="214.5" y="116.5">R6</text>
<text x="214.6" y="119">100</text>
<text x="246.7" y="116.2">100k</text>
<text x="292.9" y="117.6" transform="rotate(-90 292.9 117.6)">CC2</text>
<text x="295.2" y="118.1" transform="rotate(-90 295.2 118.1)">100n</text>
<text x="33.9" y="121.5">+3.3V</text>
<text x="48.5" y="123.3">100n</text>
<text x="214.6" y="131.7">100</text>
<text x="215.7" y="129.2">R7</text>
<text x="244" y="126.6">+</text>
<text x="245.4" y="131.7">LT6231</text>
<text x="247" y="129.2">U6A</text>
<text x="171" y="134.7" transform="rotate(-90 171 134.7)">C5</text>
<text x="173.3" y="137.7" transform="rotate(-90 173.3 137.7)">22n</text>
<text x="173.3" y="133" transform="rotate(-90 173.3 133)">MKP</text>
<text x="181.2" y="134.7" transform="rotate(-90 181.2 134.7)">C7</text>
<text x="183.5" y="137.7" transform="rotate(-90 183.5 137.7)">22n</text>
<text x="183.5" y="133" transform="rotate(-90 183.5 133)">MKP</text>
<text x="239.3" y="138">+5V</text>
<text x="257" y="147.7">C16</text>
<text x="242.2" y="154.8" transform="rotate(-90 242.2 154.8)">V-</text>
<text x="242.2" y="150.3" transform="rotate(-90 242.2 150.3)">V+</text>
<text x="242.6" y="153.3">LT6231</text>
<text x="242.6" y="150.7">U6C</text>
<text x="251.5" y="151.3">100n</text>
</g>
<g font-size="1.8" fill="#a90000">
<text x="147.2" y="39.1">1</text>
<text x="147.2" y="41.7">2</text>
<text x="192.3" y="39.1">3</text>
<text x="205" y="39.1">2</text>
<text x="240.6" y="39.1">3</text>
<text x="253.3" y="39.1">2</text>
<text x="199.1" y="46.5" transform="rotate(-90 199.1 46.5)">1</text>
<text x="247.4" y="46.5" transform="rotate(-90 247.4 46.5)">1</text>
<text x="53.1" y="65.5" transform="rotate(-90 53.1 65.5)">2</text>
<text x="56.4" y="68.4">1</text>
<text x="241.9" y="79.8">6</text>
<text x="254.6" y="82.3">7</text>
<text x="241.9" y="84.9">5</text>
<text x="37.4" y="93.8">6</text>
<text x="37.4" y="91.2">7</text>
<text x="121.2" y="95">7</text>
<text x="130.6" y="92.8" transform="rotate(-90 130.6 92.8)">16</text>
<text x="139" y="95">6</text>
<text x="19" y="100.1">1</text>
<text x="37.4" y="100.1">4</text>
<text x="37.4" y="96.3">5</text>
<text x="121.2" y="97.6">9</text>
<text x="139" y="100.1">4</text>
<text x="139" y="97.6">5</text>
<text x="304.7" y="101.4">RN</text>
<text x="304.8" y="96.3">TN</text>
<text x="305.5" y="98.8">T</text>
<text x="19" y="102.6">2</text>
<text x="19" y="105.2">3</text>
<text x="37.4" y="107.7">2</text>
<text x="37.4" y="103.9">3</text>
<text x="120.6" y="105.2">14</text>
<text x="121.2" y="107.7">2</text>
<text x="138.4" y="107.7">10</text>
<text x="139" y="102.6">3</text>
<text x="305.3" y="103.9">R</text>
<text x="305.4" y="106.5">S</text>
<text x="37.4" y="111.5">1</text>
<text x="121.2" y="112.8">1</text>
<text x="138.4" y="110.3">11</text>
<text x="138.4" y="112.8">12</text>
<text x="120.6" y="115.3">15</text>
<text x="138.4" y="115.3">13</text>
<text x="130.6" y="120.1" transform="rotate(-90 130.6 120.1)">8</text>
<text x="241.9" y="120.4">2</text>
<text x="241.9" y="125.5">3</text>
<text x="254.6" y="123">1</text>
<text x="241" y="146.1" transform="rotate(-90 241 146.1)">8</text>
<text x="241" y="157.6" transform="rotate(-90 241 157.6)">4</text>
</g>
<g font-size="1.8" fill="#0000c2">
<text x="251.9" y="65.4">NPO</text>
<text x="302.9" y="93.5" transform="rotate(-90 302.9 93.5)">DNP</text>
<text x="251.7" y="97.4">NPO</text>
<text x="86.6" y="112.7">Single</text>
<text x="93.6" y="112.7">Balanced</text>
<text x="103.5" y="112.7">Configuration</text>
<text x="51.3" y="118.5">Si5351</text>
<text x="59.1" y="118.5">with</text>
<text x="64.1" y="118.5">TCXO</text>
<text x="303.4" y="117.9" transform="rotate(-90 303.4 117.9)">DNP</text>
<text x="55" y="120.5">3.3v</text>
<text x="60.1" y="120.5">ONLY</text>
</g>
<g font-size="1.4" fill="#0000c2">
<text x="141.7" y="98.6">90</text>
<text x="141.9" y="100.8">270</text>
<text x="142.1" y="96">0</text>
<text x="144.1" y="96">(00)</text>
<text x="144.6" y="98.6">(01)</text>
<text x="145.9" y="100.8">(10)</text>
<text x="141.6" y="107.7">0</text>
<text x="141.9" y="103.1">180</text>
<text x="143.6" y="107.7">(00)</text>
<text x="145.9" y="103.1">(11)</text>
<text x="141.1" y="110.2">90</text>
<text x="141.9" y="112.8">270</text>
<text x="144.1" y="110.2">(01)</text>
<text x="145.9" y="112.8">(10)</text>
<text x="141.9" y="115.3">180</text>
<text x="145.9" y="115.3">(11)</text>
</g>
</svg>
